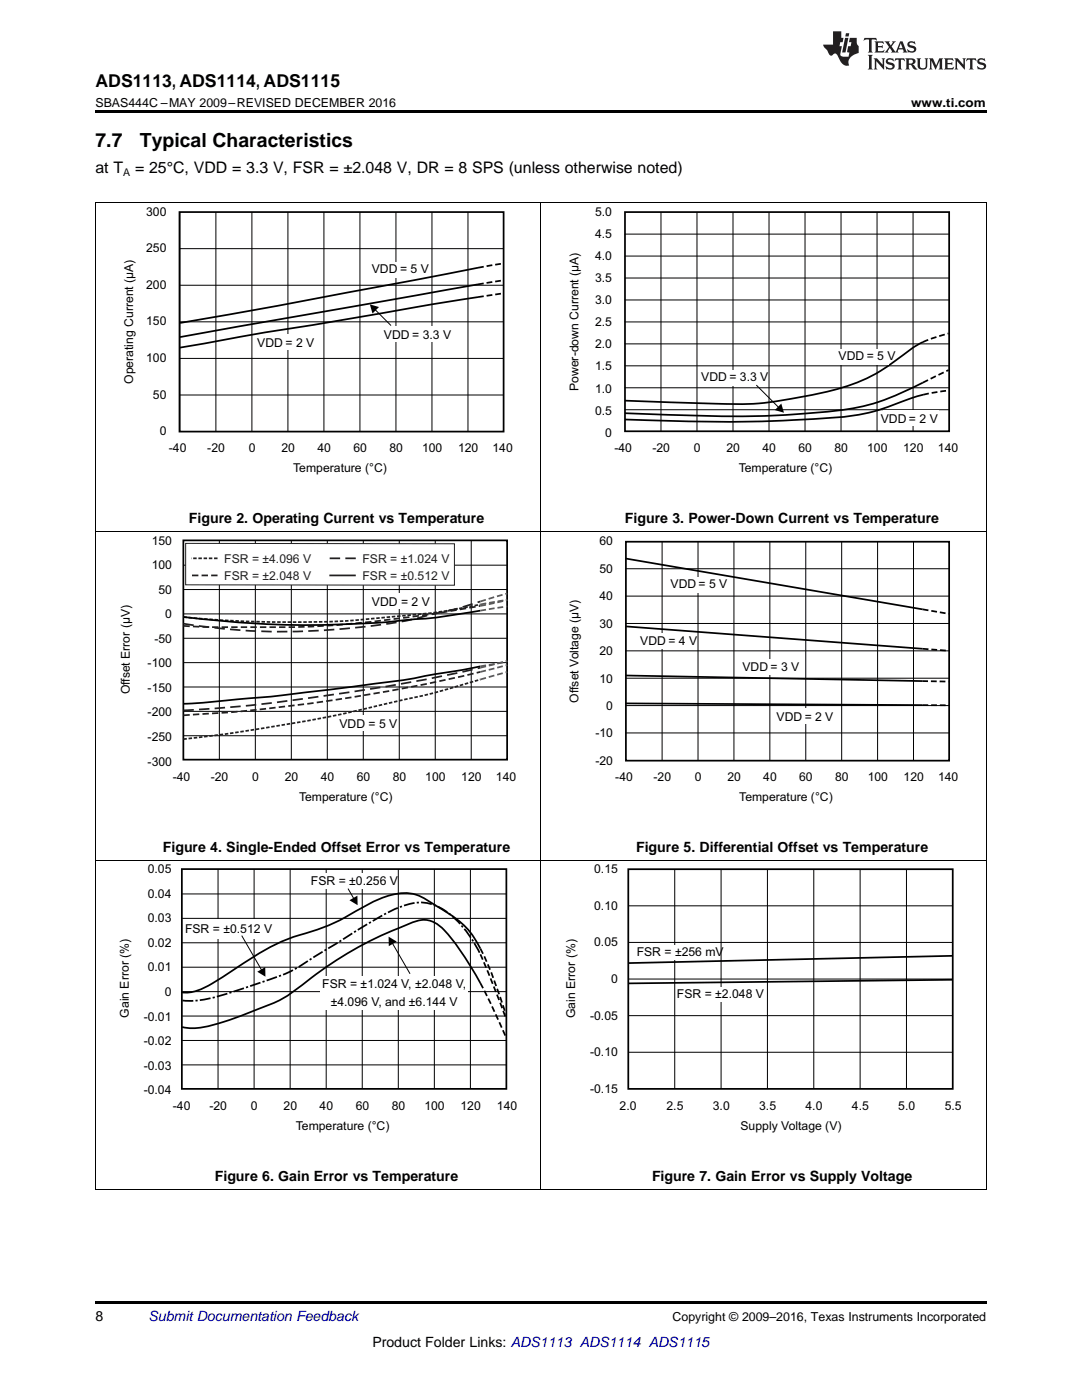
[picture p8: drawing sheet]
<svg xmlns="http://www.w3.org/2000/svg" width="216mm" height="279mm" viewBox="0 0 216 279" stroke-linecap="round" stroke-linejoin="round" font-family="sans-serif">
<path d="M19 259.7h177.8v.5h-177.8z" fill="#000"/>
<g fill="none" stroke="#000" stroke-width=".2">
<path d="M19.1 171.7v65.7M36.3 178.4h64.8M43.5 173.4v43.9M50.7 173.4v43.9M57.9 173.4v43.9M65.1 173.4v43.9M72.3 173.4v43.9M79.5 173.4v43.9M86.7 173.4v43.9M93.9 173.4v43.9M107.9 171.7v65.7M196.8 171.7v65.7"/>
<path d="M36.3 183.3h64.8M36.3 188.2h64.8M36.3 193h64.8M36.3 197.9h64.8M36.3 202.8h64.8M36.3 207.6h64.8M36.3 212.5h64.8M19 237.3h177.8"/>
</g>
<path d="M36.3 173.4h64.7v43.9h-64.7z" fill="none" stroke="#000" stroke-width=".35"/>
<g fill="#fff">
<path d="M37.4 183.5h16.6v3.9h-16.6z" fill-rule="evenodd"/>
<path d="M61.7 174.3h15.3v3.2h-15.3z" fill-rule="evenodd"/>
</g>
<path d="M69.4 177.3l1.2 2M48.2 186.7l4 6.9M78.3 188.2l3.5 6.1" fill="none" stroke="#000" stroke-width=".2"/>
<path d="M69.7 179.7l1.6-1 .1 1.9zM51.3 193.9l1.6-.9 .1 1.9zM77.5 186.9l1.7 1-1.6 .9z" fill="#000"/>
<path d="M95.8 196.2a56.8 56.8 0 0 0-7.7-11.1 5.1 5.1 0 0 0-6-.9 80.8 80.8 0 0 0-23.7 13.8 39.4 39.4 0 0 1-9 4.2l-1.9 .8a30.3 30.3 0 0 1-9.3 2.2l-1.9-.2M95.9 189.3a16.3 16.3 0 0 0-7.1-7.5l-1.8-1a10.7 10.7 0 0 0-6.8-2.6 20.8 20.8 0 0 0-8.7 3.4 43.3 43.3 0 0 1-13.1 5.4 56.6 56.6 0 0 0-12.5 7 24.2 24.2 0 0 1-7.3 3.9l-1.6 .2-.7-.1" fill="none" stroke="#000" stroke-width=".35"/>
<path d="M36.4 199.7a25.4 25.4 0 0 0 10.8-2l4.1-1.3a35.1 35.1 0 0 0 10.2-4.7l3.4-2.1a187.2 187.2 0 0 1 13.7-8.1 10 10 0 0 1 8.8-.6 20.7 20.7 0 0 1 8.5 9.6" fill="none" stroke="#000" stroke-width=".35" stroke-dasharray="2.2 .4 .4 .4" stroke-linecap="butt"/>
<path d="M63.9 194.8h29.4v6.7h-29.4z" fill-rule="evenodd" fill="#fff"/>
<path d="M95.8 196.2l2 3.9 3.1 6.9M95.9 190.5l2.5 6.1 2.5 6.6M95.9 189.3a87.9 87.9 0 0 1 5 13.1" fill="none" stroke="#000" stroke-width=".35" stroke-dasharray="1.2 .6" stroke-linecap="butt"/>
<path d="M134.6 173.5v43.8M143.9 173.5v43.8M153.1 173.5v43.8M162.4 173.5v43.8M171.6 173.5v43.8M180.9 173.5v43.8M125.4 180.8h64.7M125.4 195.4h64.7M125.4 188.1h64.7M125.4 210h64.7M125.4 202.7h64.7" fill="none" stroke="#000" stroke-width=".2"/>
<path d="M125.4 173.5h64.7v43.8h-64.7z" fill="none" stroke="#000" stroke-width=".35"/>
<g fill="#fff">
<path d="M127.4 188.6h9.9v2.9h-9.9z" fill-rule="evenodd"/>
<path d="M135.4 197h16.5v2.8h-16.5z" fill-rule="evenodd"/>
</g>
<path d="M36.6 107.8h64.6v43.8h-64.6zM190 190.8l-64.6 1.4M190 195.5l-64.6 .8" fill="none" stroke="#000" stroke-width=".35"/>
<g fill="none" stroke="#000" stroke-width=".2">
<path d="M19.1 106.1v65.6M36.6 112.8h64.6M36.6 117.7h64.6M43.8 107.8v43.8M50.9 107.8v43.8M58.1 107.8v43.8M65.3 107.8v43.8M72.5 107.8v43.8M79.7 107.8v43.8M86.8 107.8v43.8M94 107.8v43.8M107.9 106.1v65.6"/>
<path d="M196.8 106.1v65.6M36.6 122.5h64.6M36.6 127.4h64.6M36.6 132.2h64.6M36.6 137.1h64.6M36.6 142h64.6M36.6 146.8h64.6M19 171.7h177.8"/>
</g>
<path d="M75.2 118.5h8.9v3h-8.9z" fill-rule="evenodd" fill="#fff"/>
<path d="M95.8 121.9a138.1 138.1 0 0 1-16.7 2.1 194.3 194.3 0 0 1-42.5-.9M95.8 133l-8.3 1.4a292.9 292.9 0 0 1-20.8 3.1l-12.2 1.5-13.5 1.2-4.4 .3" fill="none" stroke="#000" stroke-width=".35"/>
<path d="M36.6 124.5a133.3 133.3 0 0 0 46.6-1.1l8.2-2 4.4-1.4M36.6 141.8l2.7-.2a402.8 402.8 0 0 0 56.6-8.3" fill="none" stroke="#231f20" stroke-width=".35" stroke-dasharray="2.1 1" stroke-linecap="butt"/>
<path d="M36.6 124.9a362.2 362.2 0 0 0 29 0 282.8 282.8 0 0 0 30.2-4M36.6 142.8l1.8-.2a331.7 331.7 0 0 0 57.4-8.5" fill="none" stroke="#231f20" stroke-width=".35" stroke-dasharray="1.3 .6" stroke-linecap="butt"/>
<path d="M36.6 123.1a213.8 213.8 0 0 0 37.7 .4 159.6 159.6 0 0 0 20.6-2.7l1-.2M36.6 147.5a350.4 350.4 0 0 0 45.3-8.1l5.2-1.2 8.8-2.6" fill="none" stroke="#231f20" stroke-width=".35" stroke-dasharray=".7 .3" stroke-linecap="butt"/>
<path d="M37 108.4l53.7 .1v8.3l-53.7-.1z" fill-rule="evenodd" fill="#fff"/>
<path d="M37 108.4l53.7 .1v8.3l-53.7-.1z" fill="none" stroke="#231f20" stroke-width=".2"/>
<path d="M43.4 111.4h-5.3" fill="none" stroke="#231f20" stroke-width=".35" stroke-dasharray=".7 .3" stroke-linecap="butt"/>
<path d="M43.4 114.8h-5.3" fill="none" stroke="#231f20" stroke-width=".35" stroke-dasharray="1.3 .6" stroke-linecap="butt"/>
<path d="M71 111.4h-5.3" fill="none" stroke="#231f20" stroke-width=".35" stroke-dasharray="2.1 1" stroke-linecap="butt"/>
<path d="M65.7 114.8h5.3" fill="none" stroke="#231f20" stroke-width=".35"/>
<path d="M68.4 142.9h8v3h-8z" fill-rule="evenodd" fill="#fff"/>
<path d="M95.8 120.9l5.4-1.2M95.8 121.9l5.4-.9M95.8 134.1l5.4-1.4M95.8 120l5.4-1.6M95.8 133l5.4-1M95.9 133.3l5.3-1.4M95.9 135.6l5.3-1.5M95.9 120.6l5.3-.9" fill="none" stroke="#57585a" stroke-width=".35" stroke-dasharray="1.2 .6" stroke-linecap="butt"/>
<path d="M124.9 111.5l59.2 10.1M124.9 108.1h64.5v43.7h-64.5zM124.9 134.8l59.1 1.1M124.9 125l59.2 4.5M124.9 140.4l59.2 .3" fill="none" stroke="#000" stroke-width=".35"/>
<g fill="none" stroke="#000" stroke-width=".2">
<path d="M124.9 119h64.5M124.9 113.5h64.5M132.1 108.1v43.7M139.3 108.1v43.7M146.4 108.1v43.7M153.6 108.1v43.7M160.8 108.1v43.7M167.9 108.1v43.7M175.1 108.1v43.7M182.3 108.1v43.7M124.9 129.9h64.5M124.9 124.4h64.5"/>
<path d="M124.9 135.4h64.5M124.9 140.8h64.5M124.9 146.3h64.5"/>
</g>
<g fill="#fff">
<path d="M148.3 131.6h9.9v3.1h-9.9z" fill-rule="evenodd"/>
<path d="M155.4 141.3h10.6v3h-10.6z" fill-rule="evenodd"/>
<path d="M133.9 115.2h9.9v3.1h-9.9z" fill-rule="evenodd"/>
<path d="M127.9 126.5h9.9v3h-9.9z" fill-rule="evenodd"/>
</g>
<path d="M184 135.9l5.3 .1M184.1 129.5l5.2 .4M184.1 121.6l5.2 .9M184.1 140.7l5.2 .1" fill="none" stroke="#000" stroke-width=".35" stroke-dasharray="1.2 .6" stroke-linecap="butt"/>
<g fill="none" stroke="#000" stroke-width=".2">
<path d="M19.1 40.4v65.7M35.8 49.6h64.7M35.8 56.9h64.7M35.9 42.3v43.8M43.1 42.3v43.8M50.3 42.3v43.8M57.4 42.3v43.8M64.6 42.3v43.8M71.8 42.3v43.8M79 42.3v43.8M86.2 42.3v43.8M93.4 42.3v43.8"/>
<path d="M107.9 40.4v65.7M196.8 40.4v65.7M35.8 64.2h64.7M35.8 78.8h64.7M35.8 71.5h64.7M19 106h177.8"/>
</g>
<path d="M35.8 42.3h64.7v43.8h-64.7z" fill="none" stroke="#000" stroke-width=".35"/>
<g fill="#fff">
<path d="M74.3 52.3h9.9v3.1h-9.9z" fill-rule="evenodd"/>
<path d="M51.8 66.7h11.1v3h-11.1z" fill-rule="evenodd"/>
<path d="M77.1 65.1h13.2v3.1h-13.2z" fill-rule="evenodd"/>
</g>
<g fill="none" stroke="#000" stroke-width=".2">
<path d="M124.7 46.7h64.7M124.7 51.1h64.7M124.7 55.5h64.7M124.7 59.9h64.7M131.9 42.3v43.8M139.1 42.3v43.8M146.3 42.3v43.8M153.4 42.3v43.8M160.6 42.3v43.8M167.8 42.3v43.8M175 42.3v43.8M182.2 42.3v43.8"/>
<path d="M74.9 61.8l3.1 3.2M124.7 64.2h64.7M124.7 68.6h64.7M124.7 73h64.7M124.7 77.4h64.7M124.7 81.8h64.7"/>
</g>
<path d="M73.8 60.7l1.8 .6-1.3 1.3z" fill="#000"/>
<path d="M95.4 56.8l-59.5 10.5M95.4 59.3l-42.8 7.1-16.7 3M95.4 53.4l-40 7.6-19.5 3.5M124.7 42.3h64.7v43.8h-64.7zM184.1 76.4a46.6 46.6 0 0 1-21.4 6 224.7 224.7 0 0 1-32.3 .3l-5.7-.2M184.1 68.3a59.7 59.7 0 0 0-7 4.8 38.8 38.8 0 0 1-15.8 5.9 65.3 65.3 0 0 1-19.9 1.5l-16.7-.5M184.2 78.8l-3.2 1a43.8 43.8 0 0 1-17.7 3.8 342.2 342.2 0 0 1-38.6 .1" fill="none" stroke="#000" stroke-width=".35"/>
<path d="M95.4 56.8l5.1-.9M95.4 59.3l5.1-.8M95.4 53.4l5.1-.8" fill="none" stroke="#000" stroke-width=".35" stroke-dasharray="1.2 .6" stroke-linecap="butt"/>
<g fill="#fff">
<path d="M167.5 69.7h9.9v3h-9.9z" fill-rule="evenodd"/>
<path d="M176.2 82h11.1v3h-11.1z" fill-rule="evenodd"/>
<path d="M140 73.8h10v3.1h-10z" fill-rule="evenodd"/>
</g>
<path d="M19 40.4h177.8M150.9 76.9l4.5 4.4" fill="none" stroke="#000" stroke-width=".2"/>
<path d="M154.6 81.8l1.3-1.3 .5 1.9z" fill="#000"/>
<path d="M184.1 76.4l5.2-2.6M184.1 68.3l2.2-.9 3-.9M184.2 78.8l5.1-.9" fill="none" stroke="#000" stroke-width=".35" stroke-dasharray="1.2 .6" stroke-linecap="butt"/>
<path d="M19 22h177.8v.5h-177.8z" fill="#000"/>
<g fill="#231f20">
<path d="M172.5 7.6l-.1 .5 .4-.2h.6v.1v2.1l-.2 .4h.9l-.2-.4v-2.1l.1-.1h.5l.5 .2-.2-.5zM174.5 8.3l.2 .3v1.5l-.2 .4h1.8l.2-.6a1.04 1.04 0 0 1-1.3 .2v-.7h.6l.3 .2v-.6l-.3 .2h-.6v-.6l.8-.1 .4 .3-.2-.5zM176.5 8.3l.9 1.1-.9 1.1h.8l-.2-.2 .4-.7 .5 .7-.2 .2h1.5l-.2-.2 .2-.4h.9l.1 .4-.2 .2h1l-.3-.3-.7-1.9h-.5l-.9 2-.8-1 .9-1h-.8l.1 .3-.4 .5-.3-.6 .1-.2zM179.7 8.6l.4 1h-.7zM181.3 8.4a.63 .63 0 0 0-.2 .7 .63 .63 0 0 0 .6 .4l.6 .2 .1 .2a.75 .75 0 0 1-.7 .4 .75 .75 0 0 1-.6-.5l.1 .7 .1-.1a1.11 1.11 0 0 0 1.5-.6 1.13 1.13 0 0 0-1.2-.8l-.1-.4a1.04 1.04 0 0 1 1.2 .2l-.2-.5-.2 .1-.4-.2zM173.2 10.9l.2 .4v2.2l-.2 .4h1l-.3-.4v-2.2l.3-.4zM174.3 11.6l.3 .4v1.5l-.3 .4h.8l-.2-.4v-1.3l1.5 1.7v-1.9l.2-.4h-.7l.2 .4v.9l-1.1-1.3zM177 11.8a.62 .62 0 0 0-.2 .7 .62 .62 0 0 0 .6 .4l.6 .1 .1 .3a.76 .76 0 0 1-.7 .3 .76 .76 0 0 1-.7-.4l.2 .7 .1-.1a1.11 1.11 0 0 0 1.5-.6 1.13 1.13 0 0 0-1.2-.8l-.1-.4a1.04 1.04 0 0 1 1.2 .2l-.2-.6-.2 .1-.5-.1zM178.7 11.6l-.2 .6a.61 .61 0 0 1 .8-.3v1.6l-.2 .4h.9l-.2-.4v-1.6a.63 .63 0 0 1 .7 .3l-.1-.6zM180.6 11.6l.3 .4v1.5l-.3 .4h1l-.2-.2-.1-.8 .6 .2a.76 .76 0 0 0 1.2 .7l-1-1a.58 .58 0 0 0 .6-.5 .58 .58 0 0 0-.5-.6zM181.4 11.9h.1a.45 .45 0 0 1 .5 .1 .45 .45 0 0 1 .1 .5l-.8 .2zM182.9 11.6l.2 .2a2.17 2.17 0 0 0 .3 1.9 .99 .99 0 0 0 1.6-.6v-1.1l.2-.4h-.7l.2 .2a1.92 1.92 0 0 1-.2 1.8 .6 .6 0 0 1-.9-.5v-1.1l.2-.4zM185.4 11.6l.2 .4v1.5l-.2 .4h.7l-.2-.4v-1.4l.8 1.8 .8-1.8v1.4l-.2 .4h.9l-.2-.4v-1.5l.2-.4h-.8l-.6 1.5-.6-1.5zM188.4 11.6l.2 .4v1.5l-.2 .4h1.8l.1-.6a1.04 1.04 0 0 1-1.2 .1v-.6h.5l.4 .2v-.6l-.4 .2h-.5v-.7h.8l.3 .3-.1-.6zM190.5 11.6l.2 .4v1.5l-.2 .4h.7l-.2-.4v-1.3l1.5 1.7v-1.9l.2-.4h-.7l.2 .4v.9l-1.1-1.3zM192.9 11.6l-.1 .6a.61 .61 0 0 1 .7-.3l.1 1.6-.3 .4h1l-.3-.4 .1-1.6a.63 .63 0 0 1 .7 .3l-.1-.6zM195.2 11.8a.62 .62 0 0 0-.2 .7 .62 .62 0 0 0 .6 .4l.6 .1 .1 .3a.76 .76 0 0 1-.7 .3 .76 .76 0 0 1-.6-.4l.1 .7 .1-.1a1.11 1.11 0 0 0 1.6-.6 1.13 1.13 0 0 0-1.3-.8l-.1-.4a1.04 1.04 0 0 1 1.2 .2l-.1-.6-.2 .1-.5-.1z"/>
<path d="M166.2 6.3v2.6h-1.9v.4l.8 .9a.91 .91 0 0 0 1 .8 .56 .56 0 0 1 .5-.3 .56 .56 0 0 1 .5 .3l.4 .8a1.53 1.53 0 0 0 1.9 1.2 1.54 1.54 0 0 1 1-2.1l.9-.3v-1.4a1.52 1.52 0 0 1-.4-1.6h-1.3l-.2 .8h.5l-.2 .8h-.5l-.1 1v.2l.4 .1-.2 .8a1.93 1.93 0 0 1-1.6-.3l.3-1.8h-.5l.2-.8h.4l.2-.8h-.4v-1.3zM168.6 7.6l-.6 2.9h.7l.6-2.9zM168.8 6.6l-.1 .7h.6l.2-.7z"/>
</g>
<g font-size="3.9">
<text x="19" y="29.3">7.7</text>
<text x="27.9" y="29.3">Typical Characteristics</text>
</g>
<text font-size="3.5" x="19" y="17.3">ADS1113, ADS1114, ADS1115</text>
<g font-size="3.2">
<text x="19" y="34.4">at T</text>
<text x="27" y="34.4">= 25°C, VDD = 3.3 V, FSR = ±2.048 V, DR = 8 SPS (unless otherwise noted)</text>
</g>
<g font-size="2.8">
<text x="37.7" y="104.3">Figure 2. Operating Current vs Temperature</text>
<text x="124.7" y="104.3">Figure 3. Power-Down Current vs Temperature</text>
<text x="32.5" y="170">Figure 4. Single-Ended Offset Error vs Temperature</text>
<text x="126.9" y="170">Figure 5. Differential Offset vs Temperature</text>
<text x="42.9" y="235.6">Figure 6. Gain Error vs Temperature</text>
<text x="130.1" y="235.6">Figure 7. Gain Error vs Supply Voltage</text>
<text x="19" y="263.6">8</text>
<text x="74.3" y="268.9">Product Folder Links: ADS1113 ADS1114 ADS1115</text>
</g>
<text font-size="2.8" fill="#0000c8" x="29.6" y="263.6">Submit Documentation Feedback</text>
<g font-size="2.5">
<text x="19" y="21.4">SBAS444C –MAY 2009–REVISED DECEMBER 2016</text>
<text x="181.8" y="21.4">www.ti.com</text>
<text x="134.2" y="263.6">Copyright © 2009–2016, Texas Instruments Incorporated</text>
</g>
<g font-size="2.4">
<text x="29.2" y="43">300</text>
<text x="118.7" y="43">5.0</text>
<text x="118.7" y="47.4">4.5</text>
<text x="29.2" y="50.3">250</text>
<text x="118.7" y="51.9">4.0</text>
<text x="29.2" y="57.6">200</text>
<text x="74.2" y="54.5">VDD = 5 V</text>
<text x="118.7" y="56.3">3.5</text>
<text x="29.2" y="64.9">150</text>
<text x="118.7" y="60.7">3.0</text>
<text x="118.7" y="65.1">2.5</text>
<text x="51.3" y="69.2">VDD = 2 V</text>
<text x="76.6" y="67.7">VDD = 3.3 V</text>
<text x="118.7" y="69.5">2.0</text>
<text x="167.3" y="71.9">VDD = 5 V</text>
<text x="26.5" y="76.6" transform="rotate(-90 26.5 76.6)">Operating Current (µA)</text>
<text x="29.2" y="72.2">100</text>
<text x="118.7" y="73.9">1.5</text>
<text x="139.9" y="76.1">VDD = 3.3 V</text>
<text x="30.5" y="79.5">50</text>
<text x="115.4" y="78" transform="rotate(-90 115.4 78)">Power-down Current (µA)</text>
<text x="118.7" y="78.4">1.0</text>
<text x="118.7" y="82.8">0.5</text>
<text x="31.9" y="86.8">0</text>
<text x="120.8" y="87.2">0</text>
<text x="175.8" y="84.5">VDD = 2 V</text>
<text x="33.7" y="90.1">-40</text>
<text x="41.4" y="90.1">-20</text>
<text x="49.6" y="90.1">0</text>
<text x="56.1" y="90.1">20</text>
<text x="58.5" y="94.2">Temperature (°C)</text>
<text x="63.3" y="90.1">40</text>
<text x="70.5" y="90.1">60</text>
<text x="77.7" y="90.1">80</text>
<text x="84.2" y="90.1">100</text>
<text x="91.4" y="90.1">120</text>
<text x="98.3" y="90.1">140</text>
<text x="122.6" y="90.1">-40</text>
<text x="130.2" y="90.1">-20</text>
<text x="138.4" y="90.1">0</text>
<text x="145" y="90.1">20</text>
<text x="147.4" y="94.2">Temperature (°C)</text>
<text x="152.1" y="90.1">40</text>
<text x="159.3" y="90.1">60</text>
<text x="166.5" y="90.1">80</text>
<text x="173" y="90.1">100</text>
<text x="180.2" y="90.1">120</text>
<text x="187.2" y="90.1">140</text>
<text x="30.3" y="108.7">150</text>
<text x="30.3" y="113.6">100</text>
<text x="119.6" y="108.8">60</text>
<text x="31.6" y="118.5">50</text>
<text x="119.6" y="114.3">50</text>
<text x="119.6" y="119.8">40</text>
<text x="133.8" y="117.4">VDD = 5 V</text>
<text x="33" y="123.4">0</text>
<text x="74.2" y="120.9">VDD = 2 V</text>
<text x="119.6" y="125.3">30</text>
<text x="30.8" y="128.3">-50</text>
<text x="119.6" y="130.7">20</text>
<text x="127.8" y="128.7">VDD = 4 V</text>
<text x="29.5" y="133.2">-100</text>
<text x="119.6" y="136.2">10</text>
<text x="148.2" y="133.8">VDD = 3 V</text>
<text x="25.9" y="138.6" transform="rotate(-90 25.9 138.6)">Offset Error (µV)</text>
<text x="29.5" y="138.1">-150</text>
<text x="29.5" y="143">-200</text>
<text x="115.4" y="140.2" transform="rotate(-90 115.4 140.2)">Offset Voltage (µV)</text>
<text x="121" y="141.7">0</text>
<text x="155" y="143.8">VDD = 2 V</text>
<text x="29.5" y="147.9">-250</text>
<text x="67.7" y="145.3">VDD = 5 V</text>
<text x="118.8" y="147.2">-10</text>
<text x="29.5" y="152.8">-300</text>
<text x="34.5" y="155.8">-40</text>
<text x="42.1" y="155.8">-20</text>
<text x="50.3" y="155.8">0</text>
<text x="56.8" y="155.8">20</text>
<text x="64" y="155.8">40</text>
<text x="71.2" y="155.8">60</text>
<text x="78.4" y="155.8">80</text>
<text x="84.9" y="155.8">100</text>
<text x="92" y="155.8">120</text>
<text x="99" y="155.8">140</text>
<text x="118.8" y="152.6">-20</text>
<text x="122.8" y="155.8">-40</text>
<text x="130.4" y="155.8">-20</text>
<text x="138.7" y="155.8">0</text>
<text x="145.1" y="155.8">20</text>
<text x="152.3" y="155.8">40</text>
<text x="159.5" y="155.8">60</text>
<text x="166.6" y="155.8">80</text>
<text x="173.1" y="155.8">100</text>
<text x="180.3" y="155.8">120</text>
<text x="187.2" y="155.8">140</text>
<text x="59.7" y="159.9">Temperature (°C)</text>
<text x="147.5" y="159.9">Temperature (°C)</text>
<text x="29.5" y="174.2">0.05</text>
<text x="29.5" y="179.1">0.04</text>
<text x="62" y="176.6">FSR = ±0.256 V</text>
<text x="118.6" y="174.3">0.15</text>
<text x="29.5" y="184.1">0.03</text>
<text x="118.6" y="181.6">0.10</text>
<text x="29.5" y="189">0.02</text>
<text x="36.9" y="186.2">FSR = ±0.512 V</text>
<text x="118.6" y="188.9">0.05</text>
<text x="127" y="190.7">FSR = ±256 mV</text>
<text x="29.5" y="193.9">0.01</text>
<text x="64.3" y="197.2">FSR = ±1.024 V, ±2.048 V,</text>
<text x="121.9" y="196.2">0</text>
<text x="25.7" y="203.1" transform="rotate(-90 25.7 203.1)">Gain Error (%)</text>
<text x="28.7" y="203.7">-0.01</text>
<text x="32.9" y="198.8">0</text>
<text x="66" y="200.7">±4.096 V, and ±6.144 V</text>
<text x="114.8" y="203.2" transform="rotate(-90 114.8 203.2)">Gain Error (%)</text>
<text x="117.8" y="203.5">-0.05</text>
<text x="135.1" y="199.1">FSR = ±2.048 V</text>
<text x="28.7" y="208.6">-0.02</text>
<text x="28.7" y="213.5">-0.03</text>
<text x="117.8" y="210.8">-0.10</text>
<text x="28.7" y="218.4">-0.04</text>
<text x="34.5" y="221.4">-40</text>
<text x="41.8" y="221.4">-20</text>
<text x="50.1" y="221.4">0</text>
<text x="56.6" y="221.4">20</text>
<text x="63.8" y="221.4">40</text>
<text x="71" y="221.4">60</text>
<text x="78.2" y="221.4">80</text>
<text x="84.7" y="221.4">100</text>
<text x="91.9" y="221.4">120</text>
<text x="99.2" y="221.4">140</text>
<text x="117.8" y="218.1">-0.15</text>
<text x="123.6" y="221.4">2.0</text>
<text x="133" y="221.4">2.5</text>
<text x="142.2" y="221.4">3.0</text>
<text x="151.5" y="221.4">3.5</text>
<text x="160.7" y="221.4">4.0</text>
<text x="170" y="221.4">4.5</text>
<text x="179.2" y="221.4">5.0</text>
<text x="188.5" y="221.4">5.5</text>
<text x="59" y="225.5">Temperature (°C)</text>
<text x="147.8" y="225.5">Supply Voltage (V)</text>
</g>
<g font-size="2.4" fill="#231f20">
<text x="44.8" y="112.3">FSR = ±4.096 V</text>
<text x="72.3" y="112.3">FSR = ±1.024 V</text>
<text x="44.8" y="115.7">FSR = ±2.048 V</text>
<text x="72.3" y="115.7">FSR = ±0.512 V</text>
</g>
<text font-size="2.1" x="24.6" y="35.1">A</text>
</svg>
